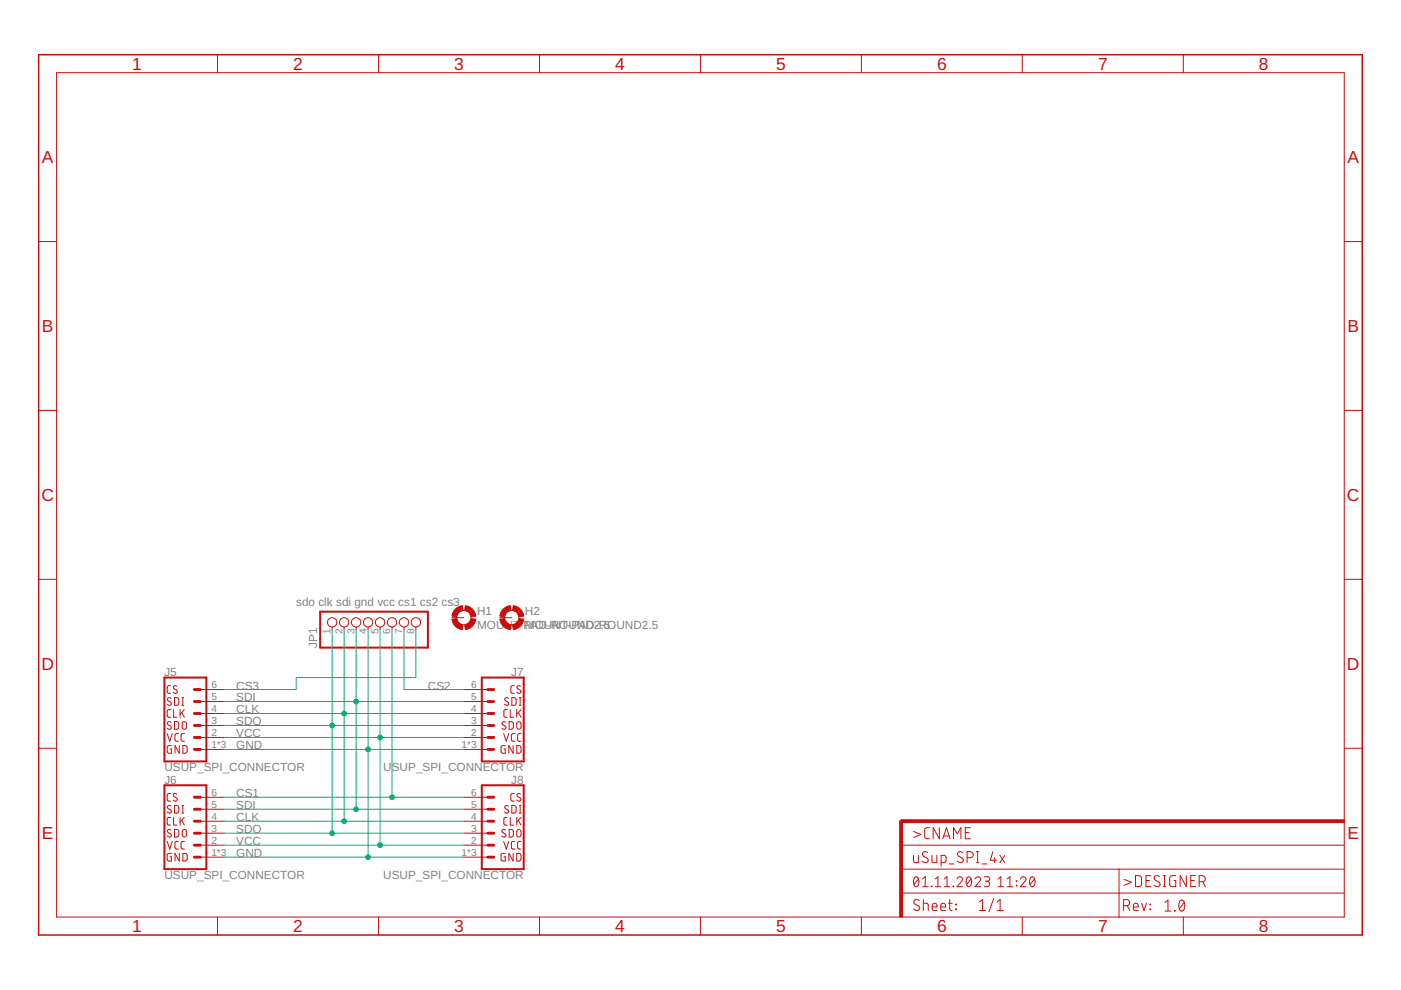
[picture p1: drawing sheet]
<svg xmlns="http://www.w3.org/2000/svg" width="297mm" height="210mm" viewBox="0 0 297 210" stroke-linecap="round" stroke-linejoin="round" font-family="sans-serif">
<g fill="#c90d0c" stroke="#c90d0c" stroke-width=".21">
<path d="M190.8 174.1h.5v20.3h-.5z"/>
<path d="M191 173.8h94v.6h-94z"/>
</g>
<g fill="none" stroke="#c90d0c" stroke-width=".21">
<path d="M12 15.4h273v179h-273zM46.1 11.6v3.8M80.3 11.6v3.8M114.4 11.6v3.8M148.5 11.6v3.8M182.6 11.6v3.8M216.7 11.6v3.8M250.9 11.6v3.8M8.2 51.2h3.8M285 51.2h3.8M8.2 87h3.8M285 87h3.8"/>
<path d="M8.2 122.8h3.8M70.4 132.9v.6M73 132.9v.6M75.5 132.9v.6M78 132.9v.6M80.6 132.9v.6M83.1 132.9v.6M85.7 132.9v.6M88.2 132.9v.6M95.8 131h2.5M106 131h2.5M285 122.8h3.8"/>
<path d="M8.2 158.6h3.8M35.5 155.5l.5 1.7 .5-1.7M36.2 150.5h-.5l-.2 .3v1l.2 .3h.5M36.2 145.4h-.5l-.2 .3v1.1l.2 .2h.5M36.3 153.1l-.2-.1a.38 .38 0 0 0-.5 .2 .38 .38 0 0 0 .1 .5l.5 .2a.44 .44 0 0 1-.1 .7 .44 .44 0 0 1-.6-.2M36.3 148.1l-.2-.1a.38 .38 0 0 0-.5 .1 .38 .38 0 0 0 .1 .5l.5 .3a.44 .44 0 0 1-.1 .7 .44 .44 0 0 1-.6-.3M36.3 158.1h-.6l-.2 .2v1l.2 .4h.6v-.9h-.2M36.8 150.5v1.6h.7M37 153h.6l.3 .3v.9l-.3 .4h-.6zM37 147.9l.6 .1 .3 .2v.9l-.3 .4h-.6zM37.5 145.5l-.2-.1a.38 .38 0 0 0-.5 .1 .38 .38 0 0 0 .1 .5l.5 .3a.44 .44 0 0 1 0 .7 .44 .44 0 0 1-.7-.2M37.8 155.5l-.5 .1-.2 .3 .1 1.2 .6 .1"/>
<path d="M38 158.1v1.6l-.9-1.6v1.6M38.2 150.5v1.6M38.5 151.1l.6 1M38.6 147.9h.3M38.6 149.5h.3M38.8 153.1l.3-.1 .3 .1 .1 1.1a.44 .44 0 0 1-.4 .4 .44 .44 0 0 1-.5-.4zM38.8 147.9v1.6M38.8 158.1h.6l.2 .2 .1 1-.3 .4h-.6zM39.1 150.5l-.9 .9M39.1 155.5l-.5 .1-.2 .3v1l.2 .2 .5 .1M42.5 158.9h5.1M42.5 156.4h5.1"/>
<path d="M42.5 153.8h5.1M42.5 151.3h5.1M42.5 148.7h5.1M42.5 146.2h5.1M98.3 158.9h5.1M98.3 156.4h5.1M98.3 153.8h5.1M98.3 151.3h5.1M98.3 148.7h5.1M98.3 146.2h5.1M106.8 155.5l.5 1.7 .6-1.7M107.1 158.1h-.7l-.1 .2-.1 1 .2 .4h.7v-.9h-.3"/>
<path d="M107.2 153.1l-.4-.1-.4 .4 .1 .2 .6 .3a.38 .38 0 0 1 .1 .6 .38 .38 0 0 1-.5 .1l-.3-.2M107.5 150.5h-.5l-.2 .3v1l.2 .3h.5M107.8 148.1l-.2-.1a.38 .38 0 0 0-.5 .1 .38 .38 0 0 0 .1 .5l.5 .3a.41 .41 0 0 1 0 .6 .41 .41 0 0 1-.6-.1l-.1-.1M107.9 153h.7l.2 .3v1l-.2 .3h-.7zM108.2 150.5v1.6h.7M108.5 147.9l.7 .1 .2 .2v.9l-.2 .4h-.7zM108.8 158.1v1.6l-.9-1.6v1.6M109 145.4h-.5l-.2 .3v1.1l.2 .2h.5M109.2 155.5l-.5 .1-.3 .3 .1 1 .2 .2 .5 .1M109.6 158.1h.6l.2 .2 .1 1-.3 .4h-.6zM109.6 150.5v1.6M109.7 153.1l.3-.1 .3 .1 .2 1.1a.46 .46 0 0 1-.5 .4 .46 .46 0 0 1-.4-.4z"/>
<path d="M109.9 151.1l.6 1M110.1 147.9h.4M110.1 149.5h.4M110.3 147.9v1.6M110.4 145.5l-.4-.1-.4 .3 .1 .3 .6 .3a.38 .38 0 0 1 .1 .5 .38 .38 0 0 1-.5 .2l-.3-.2M110.5 155.5l-.5 .1-.3 .3 .1 1 .2 .2 .5 .1M110.5 150.5l-.9 .9M285 158.6h3.8M35.5 178.4l.5 1.6 .5-1.6M36.2 173.3h-.5l-.2 .4v1l.2 .2h.5M36.2 168.2l-.5 .1-.2 .3v1l.2 .2 .5 .1M36.3 176l-.2-.1a.38 .38 0 0 0-.6 .1 .38 .38 0 0 0 .2 .5l.5 .3a.41 .41 0 0 1 0 .6 .41 .41 0 0 1-.6 0l-.1-.2"/>
<path d="M36.3 170.9l-.2-.1a.38 .38 0 0 0-.5 .1 .38 .38 0 0 0 .1 .5l.5 .3a.44 .44 0 0 1-.1 .7 .44 .44 0 0 1-.6-.2M36.8 173.3v1.6h.7M37 175.9h.6l.3 .2v.9l-.3 .4-.6 .1zM37 170.8h.6l.3 .2v.9l-.3 .5h-.6zM37.5 168.4l-.2-.1a.38 .38 0 0 0-.5 .1 .38 .38 0 0 0 .1 .5l.5 .3a.44 .44 0 0 1 0 .7 .44 .44 0 0 1-.7-.3M37.8 178.4h-.5l-.2 .4 .1 1.1 .6 .1M38.2 173.3v1.6M38.5 173.9l.6 1M38.6 170.8h.3M38.6 172.4h.3M38.8 176l.3-.1 .3 .1 .1 1a.44 .44 0 0 1-.4 .5 .44 .44 0 0 1-.5-.5zM38.8 170.8v1.6"/>
<path d="M39.1 173.3l-.9 1M39.1 178.4h-.5l-.2 .4v1l.4 .2h.3M42.5 179.2h5.1M42.5 176.7h5.1M42.5 174.1h5.1M42.5 171.6h5.1M42.5 169h5.1M98.3 179.2h5.1M98.3 176.7h5.1M98.3 174.1h5.1M98.3 171.6h5.1M98.3 169h5.1"/>
<path d="M106.8 178.4l.5 1.6 .6-1.6M107.2 176l-.5-.1-.3 .3 .1 .2 .6 .4a.37 .37 0 0 1 .1 .5 .37 .37 0 0 1-.5 .1l-.3-.2M107.5 173.3h-.5l-.2 .4v1l.2 .2h.5M107.8 170.9l-.2-.1a.38 .38 0 0 0-.5 .1 .38 .38 0 0 0 .1 .5l.5 .3a.41 .41 0 0 1 0 .6 .41 .41 0 0 1-.6 0l-.1-.1M107.9 175.9h.7l.2 .2v1.1l-.2 .2-.7 .1zM108.2 173.3v1.6h.7M108.5 170.8h.7l.2 .2v.9l-.2 .5h-.7zM109 168.2l-.5 .1-.2 .3v1l.2 .2 .5 .1M109.2 178.4h-.5l-.3 .4 .1 1 .3 .2h.4M109.6 173.3v1.6M109.7 176l.3-.1 .3 .1 .2 1a.46 .46 0 0 1-.5 .5 .46 .46 0 0 1-.4-.5zM109.9 173.9l.6 1"/>
<path d="M110.1 170.8h.4M110.1 172.4h.4M110.3 170.8v1.6M110.4 168.4l-.6-.1-.2 .3 .1 .2 .6 .4a.4 .4 0 0 1 0 .6 .4 .4 0 0 1-.6 0l-.1-.2M110.5 178.4h-.5l-.3 .4 .1 1 .2 .2h.5M110.5 173.3l-.9 1M191.1 179.2h93.9M193.7 176.3l1.5 .6-1.5 .7M197.1 175.5h-.7l-.4 .5 .1 1.6 .5 .2h.5M199.2 175.5v2.3l-1.4-2.3v2.3M199.9 177.8l.8-2.3 .7 2.3M200.1 177.2h1.1"/>
<path d="M202.2 177.8v-2.3l.7 1.3 .8-1.3v2.3M204.7 176.5h.7M205.7 175.5h-1v2.3h1M36.3 180.9l-.6 .1-.2 .1v1.1l.2 .3 .6 .1v-.9h-.2M38 180.9v1.7l-.9-1.7v1.7M38.8 180.9l.6 .1 .2 .2 .1 .9-.3 .4-.6 .1zM42.5 181.7h5.1M46.1 194.4v3.8M80.3 194.4v3.8M98.3 181.7h5.1M107.1 180.9l-.7 .1-.1 .1-.1 1.1 .2 .3 .7 .1v-.9h-.3M108.8 180.9v1.7l-.9-1.7v1.7"/>
<path d="M109.6 180.9l.6 .1 .2 .2 .1 .9-.3 .4-.6 .1zM114.4 194.4v3.8M148.5 194.4v3.8M182.6 194.4v3.8M191.1 189.4h93.9M191.1 184.3h93.9M193.7 181.4v1.1l.1 .3 .3 .1h.6v-1.5M193.9 186l.2-.1a.87 .87 0 0 1 .7 1.3 .59 .59 0 0 1-.5 .8 .59 .59 0 0 1-.6-.8zM194.7 186.4l-.9 1.1M194.9 190.9a.58 .58 0 0 0-.9-.1 .58 .58 0 0 0 0 .9l.7 .4a.58 .58 0 0 1 .1 .9 .58 .58 0 0 1-.9-.1l-.2-.2M195.6 186.4l.6-.5v2.1M195.6 188h1.2"/>
<path d="M195.8 191.5l.9 .1 .1 1.5M195.8 190.7v2.4M196.7 180.8a.58 .58 0 0 0-.9-.1 .58 .58 0 0 0 0 .8l.7 .4a.58 .58 0 0 1 .1 .9 .58 .58 0 0 1-.9 0l-.2-.2M197.5 187.9l.1 .1zM197.6 181.4v1.3l.4 .2h.6v-1.5M197.6 192.3h1.1a.55 .55 0 0 0-.4-.8 .55 .55 0 0 0-.7 .5l.2 1 .9 .1M198.3 188h1.2M198.3 186.4l.6-.5v2.1M199.5 192.3h1a.55 .55 0 0 0-.4-.8 .55 .55 0 0 0-.6 .5l.1 1 .9 .1M199.5 182.9h.8l.2-.2 .1-1-.3-.3h-.8v2.3M200.2 188h1.2M200.2 186.4l.6-.5v2.1"/>
<path d="M201.1 191.5h.8M201.3 183.2h1M201.4 190.7v2l.1 .3 .4 .1M202.1 187.9l.1 .1zM202.6 191.7l.2 .1zM202.6 192.7l.2 .2zM202.9 186.4a.58 .58 0 0 1 .8-.5 .58 .58 0 0 1 .2 .9l-1 1.2h1.2M204.1 180.8a.58 .58 0 0 0-.9-.1 .58 .58 0 0 0 .1 .8l.7 .4a.58 .58 0 0 1 .1 .9 .58 .58 0 0 1-.9 0l-.3-.2M205 181.9h.7a.65 .65 0 0 0 .7-.7 .65 .65 0 0 0-.7-.6h-.7v2.3M205.1 186l.1-.1a.87 .87 0 0 1 .8 1.3 .6 .6 0 0 1-.6 .8 .6 .6 0 0 1-.6-.8v-.5zM205.9 186.4l-1 1.1M206.7 186.4a.58 .58 0 0 1 .9-.5 .58 .58 0 0 1 .1 .9l-1 1.2h1.2"/>
<path d="M207 182.9h.5M207 180.6h.5M207.3 180.6v2.3M207.6 193.1h1.4M207.6 191.2l.7-.5v2.4M208.2 183.2h1.1M208.7 185.9h.7a.48 .48 0 0 1 .4 .5 .48 .48 0 0 1-.4 .4h-.5M209.3 186.8a.58 .58 0 0 1 .5 .6 .58 .58 0 0 1-.5 .6h-.6M210.5 180.6l-.5 1.8h1.3M210.7 190.5l-1 2.8M210.9 181.9v1M211.4 193.1h1.3"/>
<path d="M211.4 191.2l.6-.5v2.4M211.6 188h1.2M211.6 186.4l.6-.5v2.1M212 181.4l1 1.5M213 181.4l-1 1.5M213.5 188h1.2M213.5 186.4l.6-.5v2.1M215.5 187.7l.1 .1zM215.5 186.8l.1 .1zM216.3 186.4a.58 .58 0 0 1 .9-.5 .58 .58 0 0 1 .1 .9l-1 1.2h1.2M216.7 194.4v3.8M218.5 186l.2-.1a.89 .89 0 0 1 .7 1.3v.3a.51 .51 0 0 1-.5 .5 .51 .51 0 0 1-.5-.5l-.1-.8z"/>
<path d="M219.3 186.4l-.9 1.1M237.3 184.3v10.2M238.2 192h.7a.65 .65 0 0 0 .6-.6 .65 .65 0 0 0-.6-.7h-.7v2.4M238.3 186.4l1.6 .7-1.6 .6M239 192l.5 1.1M240.3 192.3h1a.55 .55 0 0 0-.3-.8 .55 .55 0 0 0-.7 .5l.1 1 .9 .1M240.7 185.7a1.16 1.16 0 0 1 1.2 .2v1.8l-.3 .3h-.9zM242 191.5l.5 1.6 .6-1.6M243 186.7h.8M243.8 192.7l.1 .2zM243.8 191.7l.1 .1zM244 185.7h-1v2.3h1"/>
<path d="M245.8 185.8a.58 .58 0 0 0-.9-.1 .58 .58 0 0 0 .1 .9l.7 .4a.58 .58 0 0 1 .1 .9 .58 .58 0 0 1-.9-.1l-.3-.1M246.6 185.7h.6M246.6 188h.6M246.9 185.7v2.3M247 191.3l.6-.5v2.4M247 193.2h1.3M249 193l.2 .2zM249.3 185.7h-.8a.51 .51 0 0 0-.5 .5v1.3l.2 .4 1.1 .1v-1.3h-.4M250.2 191a.62 .62 0 0 1 .8 0 .62 .62 0 0 1 .2 .7 .99 .99 0 0 1-.8 1.4 1.68 1.68 0 0 1-.2-2.1zM250.9 194.4v3.8M251.1 191.3l-1.1 1.4M251.5 185.7v2.3l-1.3-2.3v2.3"/>
<path d="M252.5 186.7h.7M253.5 185.7h-1v2.3h1M254.3 186.9h.6a.65 .65 0 0 0 .6-.6 .65 .65 0 0 0-.6-.6h-.6v2.3M255 186.9l.5 1.1"/>
<circle cx="70.4" cy="132" r=".99"/>
<circle cx="73" cy="132" r=".99"/>
<circle cx="75.5" cy="132" r=".99"/>
<circle cx="78" cy="132" r=".99"/>
<circle cx="80.6" cy="132" r=".99"/>
<circle cx="83.1" cy="132" r=".99"/>
<circle cx="85.7" cy="132" r=".99"/>
<circle cx="88.2" cy="132" r=".99"/>
<circle cx="98.3" cy="131" r="1.52"/>
<circle cx="108.5" cy="131" r="1.52"/>
</g>
<g fill="none" stroke="#c90d0c" stroke-width=".61">
<path d="M41.2 153.8h1.3M41.2 156.4h1.3M41.2 158.9h1.3M41.2 151.3h1.3M41.2 148.7h1.3M41.2 146.2h1.3M103.4 153.8h1.3M103.4 156.4h1.3M103.4 158.9h1.3M103.4 151.3h1.3M103.4 148.7h1.3M103.4 146.2h1.3"/>
<path d="M41.2 174.1h1.3M41.2 176.7h1.3M41.2 179.2h1.3M41.2 171.6h1.3M41.2 169h1.3M103.4 174.1h1.3M103.4 176.7h1.3M103.4 179.2h1.3M103.4 171.6h1.3M103.4 169h1.3M192.3 174.1h-1.2v1.3M41.2 181.7h1.3"/>
<path d="M103.4 181.7h1.3"/>
</g>
<path d="M8.2 11.6h280.6v186.6h-280.6z" fill="none" stroke="#c90d0c" stroke-width=".32"/>
<g fill="#c90d0c" stroke="#c90d0c" stroke-width=".21">
<path d="M98.7 128.4a2.48 2.48 0 0 1 2.2 2.2l-1 .2-.5-.9-.9-.5z" fill-rule="evenodd"/>
<path d="M96.7 129l1.3-.6 .1 1a1.51 1.51 0 0 0-1.3 1.4l-1-.2 .3-1z" fill-rule="evenodd"/>
<path d="M95.8 131.3l1-.2 .5 .9 .8 .5-.1 1a2.54 2.54 0 0 1-2.2-2.2z" fill-rule="evenodd"/>
<path d="M98.5 132.5l.9-.5 .5-.9 1 .2a2.52 2.52 0 0 1-2.2 2.2z" fill-rule="evenodd"/>
<path d="M108.8 128.4a2.48 2.48 0 0 1 2.2 2.2l-1 .2-.4-.9-.9-.5z" fill-rule="evenodd"/>
<path d="M106.8 129l1.4-.6 .1 1a1.51 1.51 0 0 0-1.3 1.4l-1-.2 .3-1z" fill-rule="evenodd"/>
<path d="M106 131.3l1-.2 .4 .9 .9 .5-.1 1a2.54 2.54 0 0 1-2.2-2.2z" fill-rule="evenodd"/>
<path d="M108.7 132.5l.6-.3a1.4 1.4 0 0 0 .7-1.1l1 .2a2.52 2.52 0 0 1-2.2 2.2z" fill-rule="evenodd"/>
</g>
<path d="M67.9 129.7h22.8v7.6h-22.8zM34.9 143.7h8.9v17.7h-8.9zM102.2 143.7h8.8v17.7h-8.8zM34.9 166.5h8.9v17.8h-8.9zM102.2 166.5h8.8v17.8h-8.8z" fill="none" stroke="#c90d0c" stroke-width=".42"/>
<g fill="none" stroke="#0dab76" stroke-width=".21">
<path d="M70.4 133.5v43.2M73 133.5v40.6M75.5 133.5v38.1M78 133.5v48.2M80.6 133.5v45.7M83.1 133.5v35.5M85.7 133.5v12.7h12.6M88.2 133.5v10.2h-25.4v2.5h-15.2M47.6 151.3h50.7M47.6 153.8h50.7M47.6 158.9h50.7M47.6 156.4h50.7"/>
<path d="M47.6 148.7h50.7M47.6 174.1h50.7M47.6 176.7h50.7M47.6 179.2h50.7M47.6 171.6h50.7M47.6 169h50.7M47.6 181.7h50.7"/>
</g>
<g fill="#0dab76" stroke="#0dab76" stroke-width=".21">
<circle cx="73" cy="151.3" r=".51"/>
<circle cx="73" cy="174.1" r=".51"/>
<circle cx="70.4" cy="153.8" r=".51"/>
<circle cx="70.4" cy="176.7" r=".51"/>
<circle cx="78" cy="158.9" r=".51"/>
<circle cx="78" cy="181.7" r=".51"/>
<circle cx="80.6" cy="156.4" r=".51"/>
<circle cx="80.6" cy="179.2" r=".51"/>
<circle cx="75.5" cy="148.7" r=".51"/>
<circle cx="75.5" cy="171.6" r=".51"/>
<circle cx="83.1" cy="169" r=".51"/>
</g>
<g font-size="3.7" fill="#c90d0c">
<text x="28.1" y="14.8">1</text>
<text x="62.2" y="14.8">2</text>
<text x="96.3" y="14.8">3</text>
<text x="130.4" y="14.8">4</text>
<text x="164.6" y="14.8">5</text>
<text x="198.7" y="14.8">6</text>
<text x="232.8" y="14.8">7</text>
<text x="266.9" y="14.8">8</text>
<text x="8.9" y="34.6">A</text>
<text x="285.7" y="34.6">A</text>
<text x="8.9" y="70.4">B</text>
<text x="285.7" y="70.4">B</text>
<text x="8.8" y="106.2">C</text>
<text x="285.6" y="106.2">C</text>
<text x="8.8" y="142">D</text>
<text x="285.6" y="142">D</text>
<text x="8.9" y="177.8">E</text>
<text x="285.7" y="177.8">E</text>
<text x="28.1" y="197.6">1</text>
<text x="62.2" y="197.6">2</text>
<text x="96.3" y="197.6">3</text>
<text x="130.4" y="197.6">4</text>
<text x="164.6" y="197.6">5</text>
<text x="198.7" y="197.6">6</text>
<text x="232.8" y="197.6">7</text>
<text x="266.9" y="197.6">8</text>
</g>
<g font-size="2.5" fill="#808080">
<text x="62.8" y="128.4">sdo clk sdi gnd vcc cs1 cs2 cs3</text>
<text x="101.1" y="130.4">H1</text>
<text x="111.3" y="130.4">H2</text>
<text x="67.2" y="137.3" transform="rotate(-90 67.2 137.3)">JP1</text>
<text x="101.1" y="133.4">MOUNT-PAD-ROUND2.5</text>
<text x="111.3" y="133.4">MOUNT-PA</text>
<text x="126.1" y="133.4">-ROUND2.5</text>
<text x="34.9" y="143.4">J5</text>
<text x="108.4" y="143.4">J7</text>
<text x="50.1" y="148.7">SDI</text>
<text x="50.1" y="146.2">CS3</text>
<text x="90.7" y="146.2">CS2</text>
<text x="50.1" y="151.3">CLK</text>
<text x="50.1" y="153.8">SDO</text>
<text x="50.1" y="158.9">GND</text>
<text x="50.1" y="156.3">VCC</text>
<text x="34.9" y="163.5">USUP_SPI_CONNECTOR</text>
<text x="34.9" y="166.3">J6</text>
<text x="81.3" y="163.5">USUP_SPI_CONNECTOR</text>
<text x="108.4" y="166.3">J8</text>
<text x="50.1" y="171.6">SDI</text>
<text x="50.1" y="169">CS1</text>
<text x="50.1" y="174.1">CLK</text>
<text x="50.1" y="176.7">SDO</text>
<text x="50.1" y="179.2">VCC</text>
<text x="50.1" y="181.7">GND</text>
<text x="34.9" y="186.3">USUP_SPI_CONNECTOR</text>
<text x="81.3" y="186.3">USUP_SPI_CONNECTOR</text>
</g>
<g font-size="2.1" fill="#808080">
<text x="70.1" y="134.5" transform="rotate(-90 70.1 134.5)">1</text>
<text x="72.6" y="134.5" transform="rotate(-90 72.6 134.5)">2</text>
<text x="75.1" y="134.5" transform="rotate(-90 75.1 134.5)">3</text>
<text x="77.7" y="134.5" transform="rotate(-90 77.7 134.5)">4</text>
<text x="80.2" y="134.5" transform="rotate(-90 80.2 134.5)">5</text>
<text x="82.8" y="134.5" transform="rotate(-90 82.8 134.5)">6</text>
<text x="85.3" y="134.5" transform="rotate(-90 85.3 134.5)">7</text>
<text x="87.8" y="134.5" transform="rotate(-90 87.8 134.5)">8</text>
<text x="44.8" y="148.4">5</text>
<text x="44.8" y="145.8">6</text>
<text x="99.9" y="148.4">5</text>
<text x="99.9" y="145.8">6</text>
<text x="44.8" y="156">2</text>
<text x="44.8" y="153.5">3</text>
<text x="44.8" y="150.9">4</text>
<text x="99.9" y="156">2</text>
<text x="99.9" y="153.5">3</text>
<text x="99.9" y="150.9">4</text>
<text x="44.8" y="158.5">1*3</text>
<text x="97.9" y="158.5">1*3</text>
<text x="44.8" y="173.8">4</text>
<text x="44.8" y="171.2">5</text>
<text x="44.8" y="168.7">6</text>
<text x="99.9" y="173.8">4</text>
<text x="99.9" y="171.2">5</text>
<text x="99.9" y="168.7">6</text>
<text x="44.8" y="178.8">2</text>
<text x="44.8" y="176.3">3</text>
<text x="99.9" y="178.8">2</text>
<text x="99.9" y="176.3">3</text>
<text x="44.8" y="181.4">1*3</text>
<text x="97.9" y="181.4">1*3</text>
</g>
</svg>
